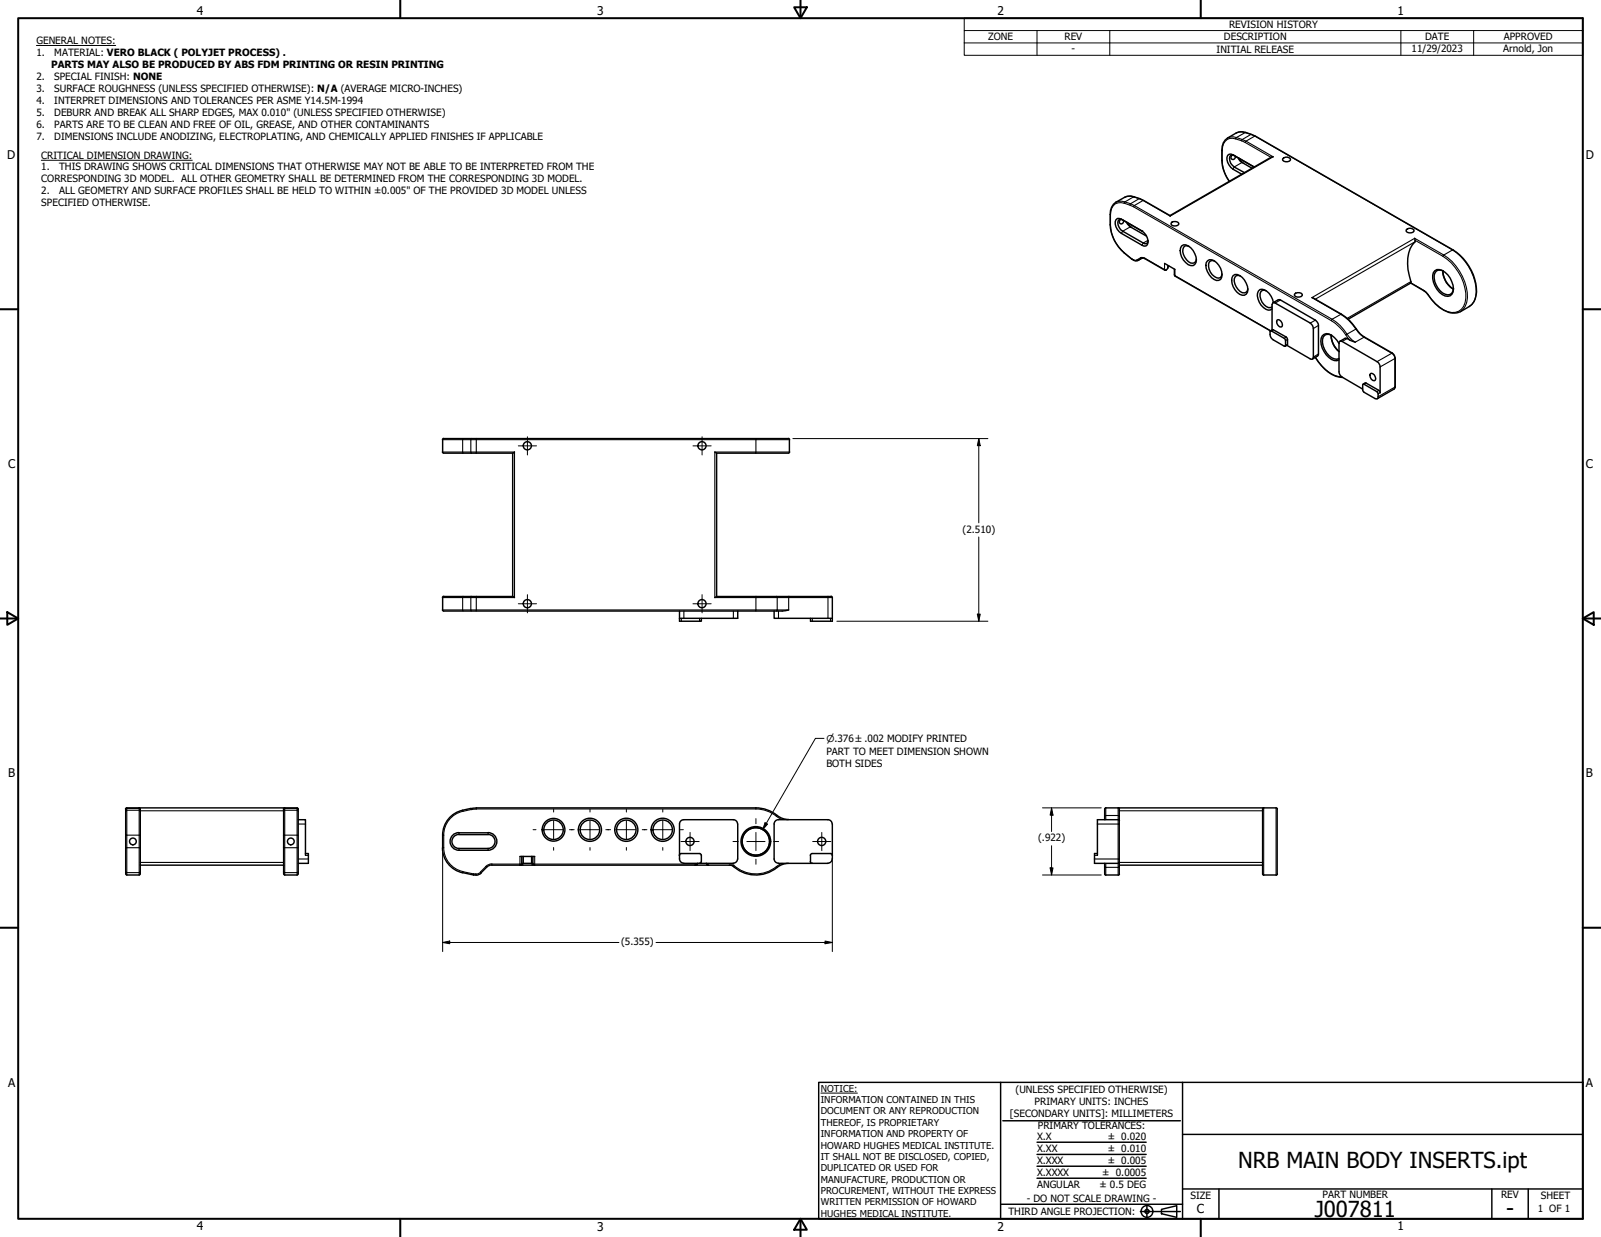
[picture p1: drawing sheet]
<svg xmlns="http://www.w3.org/2000/svg" width="559mm" height="432mm" viewBox="0 0 559 432" stroke-linecap="round" stroke-linejoin="round" font-family="sans-serif">
<!-- layer: Visible Narrow (ANSI) -->
<g fill="none" stroke="#000" stroke-width=".38">
<path d="M426.5 52.5l.1 3.7M426.5 56l.1 .2M426.6 56.2a13 13 0 0 0 2.5 7.1M430.3 54l.5 .3M431.4 48.5l2 .6M431.5 48l3.4 1.3M431.5 48l-1.1-.2-2 .4M431.5 48l-.1 .5a3.3 3.3 0 0 0-4.7 2.8l-.1 1.3M433.4 49.1l1.2 .6M433.5 56.7l-2.7 1.6-.5 .8M434.6 46.3l-1.1-.3-2 .4M434.6 46.3l2.2 .6"/>
<path d="M434.6 49.7l9 5.2M434.6 46.3l-3.1 1.7M434.8 46.2l-.2 .1M434.9 49.3l-.3 .4M434.9 49.3l3.1-1.8 69 39.7M434.9 49.3l9.5 5.4-36 20.7-9.4-5.4M438.1 47.5l-1.5-.6-3 1.8-.2 .4M387.5 78.5l.1 .1M387.5 74.9l.1 .1M387.6 78.6a13.6 13.6 0 0 0 4.8 9.6M387.6 75v3.6M389.4 70.6l2.1-.4 1.1 .3-.2 .4"/>
<path d="M391.4 76.5l.5 .3M392.4 70.9l3.3 1.3 69 39.8M392.4 70.9a3.3 3.3 0 0 0-4.7 2.8l-.1 1.3M394.5 79.2l-2.6 1.5-.5 .8M394.6 71.1l-.2 .5M394.6 71.1l1.3 .7M395.7 68.7l-2.3-.2-.9 .4M395.7 68.7l3.3 1.3M395.7 68.7l-3.1 1.8 2 .6M395.7 68.7h.1M395.9 71.8l-.2 .4M395.9 71.8l69 39.6"/>
<path d="M397.8 69.3l-3.2 1.8M399 70h.2M399 70l-3.1 1.8M392.4 88.2l3.2 2.5M392.4 88.2v.1M395.6 90.7l1.1 .1M395.6 90.7l.1 .2M396.7 90.8l.4 .1M398.1 90l1.4 .1M398.1 90l.4 .2-1.4 .7M398.1 90l-1.4 .8M398.6 90.1l-1.5 .8"/>
<path d="M399.5 90.1l7 4M399.5 90.1l.1 .2M400.7 83.9l-1.7 .9-.4 .8M406.5 94.1l.7 .1M406.5 94.1v.2M406.5 91.9v2.2M407.5 92.6v1.1M410.1 94v2.2l-.2-.3M410.1 96.4v-.2l33.4 19.2M492.4 98.7l4.7 2.7M492.4 98.3l-22.2 12.8M493.9 83.9l9.7 5.6"/>
<path d="M493.9 84.4l-34.9 20.1M503.6 89.5a16.6 16.6 0 0 1 7.8 16.1 4.4 4.4 0 0 1-6.1 3.2 14.3 14.3 0 0 1-6.9-6.1M503.9 89l-.3 .5M503.9 89a18.4 18.4 0 0 1 8.3 14.9 6.1 6.1 0 0 1-2.4 4.9M503.9 89l-10.1-5.8-35.9 20.7 10.1 5.8M507 87.2a17.5 17.5 0 0 1 8 16.6l-.5 1.4-.7 1-1 .8M507 87.2h.2M507 87.2l-3.1 1.8M444.4 115.1l-.7 .4M446.9 104.7l-1.8 1.1M448.9 117.7l-.7 .4M449.4 118.5l-.7 .4"/>
<path d="M459.1 111.8l-1.8 1M460.2 113.6l-1.8 1.1M464.7 112a17.5 17.5 0 0 1 5.7 5.9l.8 .8M464.9 111.4l-.2 .6M464.9 111.4a15.3 15.3 0 0 1 5.3 5.2l-.4 .4M468 109.7a16.9 16.9 0 0 1 5.3 5.2M468 109.7l-3.1 1.7M468.2 109.7h-.2M470.2 116.6l3.1-1.7 .8 1.1 2 1.7-3.1 1.7-1-.7zM470.2 118.2l-1.8 1M473.4 114.8l-.1 .1M476.2 117.7h-.1l9.7 5.6"/>
<path d="M497.1 101.4l1.3 1.3M497.1 101.4v.2M498.4 102.7l-.1 .1M449.4 120.2l-.7 .4M459.2 124.8a13 13 0 0 0 9 6.8M460.2 123.6l-1.8 1.1M476.8 133.7l-.7 .4M481.3 136.3l-.7 .4M481.7 137.1l-.7 .4M485.8 123.3a2.23 2.23 0 0 1 1.1 1.9l-5.2 2.9M485.8 123.3l-5.2 2.9M486 123.3h-.2"/>
<path d="M486.9 135.1l-.4 .7M486.9 135.1l-5.9 3.4M487 125l-.1 10.1M487 135l-.1 .1M154.5 157.8h25.1v50.8h-25.1M154.5 153.5h121M161.6 153.1v5.1M164.5 153.1v5.1M166.2 153.1v5.1M263.8 158.2v-.4h-14.3v50.8h14.3v4.3h11.5v-4.3h-4M263.8 153.1v4.7h11.7M154.5 212.9h9.8"/>
<path d="M161.6 208.2v5.1M164.3 212.9l.2 .4M164.3 212.9h1.9v.4M164.5 208.2l-.2 4.7M166.2 208.2v4.7h97.6v.4M237.8 215.8v1.1M238.7 213.3v2.5M244.2 215.8v1.1M256 213.3v2.5M263.8 208.2v.4h7.5M271 208.2l.3 .4M271.3 208.6v4.3l-.3 .4"/>
<path d="M271.7 213.3v2.5M275.3 208.2v.4h13.7v7.2M283.5 215.8v1.1M289 208.2v.4h1.5M289.9 215.8v1.1M43.9 283.2l.4-.4h4.3l.4 .4M43.9 282.6l.4-.4h4.3l.4 .4M43.9 295.9h5.1M43.9 291.5h5.1M44.3 282v23.4M48.6 282v23.4M49 283h50"/>
<path d="M99 283.2l.4-.4h4.3l.4 .4M99 282.6l.4-.4h4.3l.4 .4M99.4 282v23.4M103.7 282v9.5h-4.7M104.1 295.9h-.4v8.7M104.1 291.5h-.4v4.4h-4.7M104.1 287.7h2.5M104.1 299.8h3.5M106.6 298.6h1M154.5 291.5h.4M154.9 295.9a8.5 8.5 0 0 0 6.7 8.3M154.9 291.5v4.4h-.4"/>
<path d="M160.2 290.7v.6M160.2 296.2v.6M161.5 282.8l.1 .4M161.6 283.2a8.5 8.5 0 0 0-6.7 8.3M164.3 282.2l.2 .4-2.9 .6M166.2 282.4l-1.8 .2M166.2 282v.4h97.6v-.4M170.4 290.7v.6M170.4 296.2v.6M181.5 299v3M186.6 299v2.6h56.7M263.8 282.4a11.3 11.3 0 0 1 7.2 2.6l.3-.3"/>
<path d="M271 284.9l2 1.2M382 298.6h1M385.6 285l.4-.3h4.3l.4 .3M386 282v4.1M390.3 282v5.7h-7.3M390.7 299.8h-.4v5.6M390.7 287.7h-.4v12.1h-8.3M390.7 283h50M441.1 282v23.4M445.4 282v23.4M43.9 304.3l.4 .3h4.3l.4-.3M49 301.1h50"/>
<path d="M99 304.3l.4 .3h4.3M103.7 304.6v.8M104.1 304.3l-.4 .3M161.6 304.3l4.5 .8v.3M161.6 304.3l-.1 .3M167.7 304.5l-1.6 .6M169.9 302.7l-.3-.2-2 1.9 .3 .3M171.7 301.6l-.9 .1-1.2 .7M182.1 301.6h-10.4v.4M186.1 301.6h.5v.4M256 302a11.3 11.3 0 0 0 15 .5M271 302.5l.3 .3"/>
<path d="M273 301.4l-2 1.1M385.6 302.5l.4 .3h4.3l.4-.3M386 301.4v4M390.7 301.1h50"/>
</g>
<!-- layer: Visible (ANSI) -->
<g fill="none" stroke="#000" stroke-width=".51">
<path d="M430.1 54.1l-.3 .4-.1 .9a.79 .79 0 0 0 .8 .3 .79 .79 0 0 0 .6-.6l.1-.6M432.1 55.1l.8 1.2 4.1 2.4M432.4 55.2l.4 .7 1.1 1M437.6 58.2l-7.3-4.2a1.28 1.28 0 0 0-2.1 .9 4.6 4.6 0 0 0 2.1 4.2l3.2 1.7M437.6 58.2l.2 .1M437.6 58.2l-6.8-3.9-1.2-.1a3 3 0 0 0 1.2 4.1l3.5 2M444.4 54.7l-.6 .1-35.4 20.4M447.7 55.4a1.84 1.84 0 0 1 2.7 0v.5a1.84 1.84 0 0 1-2.7 0zM389.5 76.7l.5-.4 1.4 .2 7.2 4.1a4.2 4.2 0 0 1 1.8 4.9l-.4 .4h-.7l-7.9-4.4a4 4 0 0 1-1.9-4.8zM391.2 76.5l-.5 .9 .3 .7a.94 .94 0 0 0 1.2-1.1M393.1 77.5l1.4 1.7 5.7 3.2M393.4 77.7l1.5 1.7"/>
<path d="M408.4 75.2l-9.2-5.2a9.9 9.9 0 0 0-5.9-1.4 7.7 7.7 0 0 0-5.7 4.9 16 16 0 0 0 7.4 17M408.4 75.2v.2M409.1 77.5a1.58 1.58 0 0 1 2.3 .8 1.51 1.51 0 0 1-1.4 .6 1.51 1.51 0 0 1-1.3-1zM429.1 63.3a13.2 13.2 0 0 1-2.6-7.3v-3.5a4.6 4.6 0 0 1 1.9-4.3 6.6 6.6 0 0 1 8.4-1.3l70.4 40.3a17.2 17.2 0 0 1 8 16.1 7.6 7.6 0 0 1-6.1 5.7l-1.3 .3a8.5 8.5 0 0 1-6.8-3.2l-3.2-4-5.4-3.3M398.5 90.2l.8-.1 7.2 4.2 .7-.1 .8-1.4M398.6 90.1l-1.5 .8a1.57 1.57 0 0 1-2.1-.5M398.7 80.7l-6.8-3.9-.7-.3-.5 .1a2.85 2.85 0 0 0 1.2 4.1l7.7 4.4 .6-.1 .5-.9M406.5 91.9l3.6 2.1M409.9 94v1.9l.2 .5 33.3 19.1 1-.4 4.5 2.6 .5 .8v1.7l-.8 .7M412.4 85.9a2.28 2.28 0 0 1 3.2 .6 4.7 4.7 0 0 1 1.4 5.8 2.21 2.21 0 0 1-3.1-.6 4.8 4.8 0 0 1-1.5-5.8zM415 86l-.8-.2a1.57 1.57 0 0 0-1.4 2.1 4.6 4.6 0 0 0 3.6 4l1-.7 .2-.8M421.4 91.1a2.29 2.29 0 0 1 3.2 .6 4.9 4.9 0 0 1 1.4 5.8 2.29 2.29 0 0 1-3.2-.6 6.2 6.2 0 0 1-1.8-5.2z"/>
<path d="M424 91.2l-.8-.3-.6 .2a2.26 2.26 0 0 0-.6 2.9 3.5 3.5 0 0 0 4 2.9l.5-1.3M430.4 96.2a2.29 2.29 0 0 1 3.2 .6 4.7 4.7 0 0 1 1.4 5.9 2.29 2.29 0 0 1-3.2-.7 4.9 4.9 0 0 1-1.4-5.8zM432.9 96.3l-.7-.2a1.54 1.54 0 0 0-1.4 2.1 4.5 4.5 0 0 0 3.5 4l1.1-.7 .1-.7M490.8 80.3a1.84 1.84 0 0 1 2.7 0v.4a1.84 1.84 0 0 1-2.7 0zM492.4 98.8l-21.9 12.6M493.8 83.2l.2 1a10.7 10.7 0 0 0-2.6 9.8l1 4.8M500.8 94.5a2.84 2.84 0 0 1 3.6 .6 7.8 7.8 0 0 1 2.8 6.8 2.22 2.22 0 0 1-3.8 .9 7.5 7.5 0 0 1-3.1-7.7zM503.6 94.7a7.9 7.9 0 0 0 3.5 6.1M503.6 94.6a7.3 7.3 0 0 0 3.7 6.3M503.8 94.6a2.11 2.11 0 0 0-2.5 0 2.11 2.11 0 0 0-.7 2.4 6.6 6.6 0 0 0 4.7 5.9 1.98 1.98 0 0 0 2-2.2M441.9 101.5l-.8-.2a1.59 1.59 0 0 0-1.3 2.1 4.2 4.2 0 0 0 3.6 4l.6-.3M443.4 115.5l5.2 2.9v2.5l-4.2-2.3a2.57 2.57 0 0 1-1-3.1z"/>
<path d="M444 115.1v-8.7l.3-.7 .4-.1 12.6 7.2 .8 .8 .3 1.1v10l-.3 .6h-.8l-8.2-4.8M444.3 105.7l1.9-1.1 .7 .1 12.2 7.1 .8 .8 .3 1v10l-.3 .7-1.8 1M444.4 105.6a5.3 5.3 0 0 0-4-4.6 1.86 1.86 0 0 0-1.6 2.3 5.7 5.7 0 0 0 3.9 5l.7-.1 .6-.4M445.7 111.8l.4-.2a1.85 1.85 0 0 1 1.4 2.4l-.4 .2a1.85 1.85 0 0 1-1.4-2.4zM451.8 102.7a1.57 1.57 0 0 1 2.7 .4 1.57 1.57 0 0 1-2.7-.4zM457.9 103.9l10.3 5.8a25 25 0 0 1 6.5 6.8l1.5 1.2 9.8 5.6 .9 1.2v10.9l-6.2 3.8M464.6 117.2a7.7 7.7 0 0 0 2.8 5.5M464.6 117a7.1 7.1 0 0 0 2.8 5.7M464.8 117a2.16 2.16 0 0 0-2.6 .1 2.16 2.16 0 0 0-.6 2.5 7 7 0 0 0 4.2 5.7l.8 .1 .8-.2M467.4 119.9a6.3 6.3 0 0 0-4.5-3.4 2.24 2.24 0 0 0-1.9 2.6 7.9 7.9 0 0 0 4.7 6.8h.9l.8-.3M467.7 119.1l2.1-1.1 3.2 1.4M459.1 124.8a12.5 12.5 0 0 0 9.5 7"/>
<path d="M459.1 124.7l.1 .1M475.7 134.1l4.9 2.6a1.9 1.9 0 0 1 .1 2.5l-.8-.1-3.8-2.2-.5-.8zM475.7 134.1l1.1-.4 4.5 2.6 .4 .8v-9l-.3-1-.8-.9-12.5-7.1-.7 .3v.4v10a2.23 2.23 0 0 0 1 1.8l7.2 4.2M478.3 130.5l.3-.2a1.6 1.6 0 0 1 1.1 2.6 1.76 1.76 0 0 1-1.4-2.4zM154.4 157.8l.4 .4h24.2M154.5 153.5v4.3M154.8 153l-.4 .4M154.9 153.1h120.2M178.9 158.2v50M179.6 157.8l-.6 .4M249.5 157.8l.6 .4M250.1 158.2h25"/>
<path d="M250.1 158.2v50M275.2 153l.3 .2 .1 4.6-.4 .4M154.4 212.9l.5 .4h118.1l2.3-.4M154.5 208.6v4.3M154.8 208.2l-.4 .4M154.9 208.2h24.1M179 208.2l.6 .4M237.2 213.3v3.6h7.6v-1.1M250.1 208.2l-.6 .4M250.1 208.2h40M257.5 213.3v2.5h-20.3M270.2 213.3v2.5h20.3"/>
<path d="M290.1 208.2l.4 .4M290.5 208.6v8.3h-7.6v-1.1M43.8 282.4l.5-.4h59.4l.4 .4M43.9 282.4v22.7l.4 .3h4.3l.4-.3v-22.7M48.5 282l.5 .4M99 282.4v22.7l.4 .3h4.3l.4-.3v-22.7M99.3 282l-.4 .4M104.1 286.1h2.5v12.5M106.6 297.9h1v3.5h-3.5M154.4 295.9a8.9 8.9 0 0 0 7.1 8.8M160.2 290.6a3.1 3.1 0 0 0-3.1 3.1 3.1 3.1 0 0 0 3.1 3.1h10.2a3.1 3.1 0 0 0 3-3.1 3.1 3.1 0 0 0-3.1-3.1M160.2 291.3a2.44 2.44 0 0 0-2.5 2.4 2.44 2.44 0 0 0 2.5 2.5h10.1a2.44 2.44 0 0 0 2.5-2.5 2.44 2.44 0 0 0-2.5-2.4"/>
<path d="M160.2 290.7h10.2M160.2 291.3h10.2M164.3 282.2a10.9 10.9 0 0 0-8.2 4.2 8.8 8.8 0 0 0-1.6 5.1v4.4M166.2 282.1l-1.8 .2M166.2 282h97.6M181.5 299h5.1M182.1 299v2.4l-.5 .6M182.6 299v2.4h2.9l.4 .6M185.5 299v2.4h.5M186 299v2.4l.5 .6M237.1 298.6l.2-.5 .5-.2 6.6 .1 .4 .6v2.1M237.2 287.7v12.1a1.49 1.49 0 0 0 1.5 1.5"/>
<path d="M238.7 286.1a1.49 1.49 0 0 0-1.5 1.5M238.7 286.1h17.2a1.49 1.49 0 0 1 1.5 1.5M257.4 299.8a1.49 1.49 0 0 1-1.5 1.5M257.5 287.7v12.1M263.8 282a13.1 13.1 0 0 1 8.5 3.3l1.7 .6 1.2 .2M270.2 287.6a1.49 1.49 0 0 1 1.5-1.5h17.3a1.49 1.49 0 0 1 1.4 1.5M270.2 287.7v12.1a1.49 1.49 0 0 0 1.5 1.5M282.8 298.6l.2-.5 .5-.2h6.3l.5 .2 .2 .5M282.9 298.6v2.1M290.5 287.7l-.1 12.1a1.49 1.49 0 0 1-1.4 1.5M383 297.9h-1v3.5h8.3l.4-.4M385.6 282.4v3.7"/>
<path d="M390.3 286.1h-7.3v12.5M390.3 286.1l.4 .4M390.3 282l.4 .4M390.7 282.4v22.7M440.7 282.4v22.7l.4 .4M441.1 282l-.4 .4M445.4 282h-59.4l-.4 .4M445.4 282l.4 .4M445.8 282.4v22.7l-.4 .4M49 302h50M161.5 304.6l3.8 .8M165.3 305.4h.8"/>
<path d="M165.3 305.1v.3M168 304.7l-.7 .5-1.2 .3M171.7 301.9l-1.5 .5-2.3 2.3M171.7 302h14.8M182.1 301.4h.5l-.4 .6M186.5 302h56.1M238.7 301.4h17.3M242.6 302h4.7M243.5 301.4l-.9 .6M243.6 301.4l-.4 .6M244.8 300.7l-.2 .5-.5 .2M246.9 302l-.4-.6 .8 .6"/>
<path d="M247.3 302h8.8M254.5 301.9l1.7 .7M271.7 301.4h17.3M275.2 301.4a7.5 7.5 0 0 0-5 2.1 11.7 11.7 0 0 1-14.7-1.5M282.8 300.7l.2 .5 .5 .2M385.6 301.4v3.7l.4 .4M386 305.4h4.3M390.7 302h50M390.7 305.1l-.4 .4M441.1 305.4h4.3"/>
<circle cx="184.1" cy="155.6" r="1.43"/>
<circle cx="245" cy="155.6" r="1.43"/>
<circle cx="184.1" cy="210.7" r="1.43"/>
<circle cx="245" cy="210.7" r="1.43"/>
<circle cx="46.4" cy="293.7" r="1.17"/>
<circle cx="101.5" cy="293.7" r="1.17"/>
<circle cx="193.2" cy="289.7" r="3.4"/>
<circle cx="193.2" cy="289.7" r="4"/>
<circle cx="205.9" cy="289.7" r="3.4"/>
<circle cx="205.9" cy="289.7" r="4"/>
<circle cx="218.6" cy="289.7" r="3.4"/>
<circle cx="218.6" cy="289.7" r="4"/>
<circle cx="231.3" cy="289.7" r="3.4"/>
<circle cx="231.3" cy="289.7" r="4"/>
<circle cx="240.8" cy="293.7" r="1.43"/>
<circle cx="263.8" cy="293.7" r="5.2"/>
<circle cx="263.8" cy="293.7" r="4.8"/>
<circle cx="286.8" cy="293.7" r="1.43"/>
</g>
<g fill="#000">
<circle cx="181.6" cy="302" r=".25"/>
<circle cx="181.7" cy="302" r=".25"/>
</g>
<!-- layer: Visible Narrow (ANSI) -->
<g fill="#000">
<circle cx="437.6" cy="58.2" r=".19"/>
<circle cx="397.1" cy="90.9" r=".19"/>
<circle cx="398.5" cy="90.2" r=".19"/>
<circle cx="398.6" cy="80.6" r=".19"/>
</g>
<!-- layer: Border (ANSI) -->
<g fill="none" stroke="#000" stroke-width=".7">
<path d="M6.3 6.3h546.1v419.1h-546.1zM139.7 0v6.3M277.2 2.5h4.4l-2.2 3.8zM279.4 0v6.3M419.1 0v6.3M0 107.9h6.3M552.4 107.9h6.4M0 215.9h6.3M2.5 213.7l3.8 2.2-3.8 2.2zM552.4 215.9l3.9-2.2v4.4zM552.4 215.9h6.4M0 323.8h6.3"/>
<path d="M552.4 323.8h6.4M139.7 425.4v6.4M279.4 425.4l2.2 3.9h-4.4zM279.4 425.4v6.4M419.1 425.4v6.4"/>
</g>
<!-- layer: Title (ANSI) -->
<g fill="none" stroke="#000" stroke-width=".51">
<path d="M285.8 377.8h266.6v47.6h-266.6zM349.2 377.8v47.6M412.7 377.8v47.6M350 391.2h62M361.9 398.7h38.1M412.7 396h139.7M361.9 411.3h38.1M361.9 407.1h38.1M361.9 403h38.1M412.7 415h139.7M425.4 415v10.4M520.7 415v10.4"/>
<path d="M533.4 415v10.4M349.2 420.4h63.5M398 422.9h14M400.3 420.6v4.6M405.4 422.1l5.3-1.2v4l-5.3-1.2z"/>
<circle cx="400.3" cy="422.9" r="2.06"/>
<circle cx="400.3" cy="422.9" r=".73"/>
</g>
<path d="M286.5 381.6h12.8" fill="none" stroke="#000" stroke-width=".35"/>
<!-- layer: Symbol (ANSI) -->
<path d="M12.7 15.9h27.7M336.5 10.7v-4.4h215.9v4.4M336.5 15h215.9M361.9 10.7v8.6M387.3 10.7v8.6M488.9 10.7v8.6M514.3 10.7v8.6M552.4 10.7h-215.9v4.3M552.4 10.7v8.6h-215.9v-4.3M14.4 55.9h52.7" fill="none" stroke="#000" stroke-width=".35"/>
<!-- layer: Dimension (ANSI) -->
<g fill="none" stroke="#000" stroke-width=".35">
<path d="M276.7 153.1h68.1M341.6 153.1l.5 2.5h-1zM341.6 153.1v29.4M341.6 187.5v29.4M292.1 216.9h52.7M341.1 214.4h1l-.5 2.5zM287.6 257.7h-3l-18.4 31.9M154.5 297.5v34.7M267 287.2l.9 .5-1.7 1.9zM363.9 282h20.5M367 282l.5 2.5h-1zM367 282v8.3"/>
<path d="M367 295.2v10.2M290.5 300.2v32M363.9 305.4h20.5M366.5 303h1l-.5 2.4zM154.5 329l2.5-.5v.9zM154.5 329h61.5M229 329h61.5M288 328.5l2.5 .5-2.5 .4z"/>
</g>
<g fill="#000">
<path d="M341.6 153.1l.5 2.5h-1z" fill-rule="evenodd"/>
<path d="M341.1 214.4h1l-.5 2.5z" fill-rule="evenodd"/>
<path d="M267 287.2l.9 .5-1.7 1.9z" fill-rule="evenodd"/>
<path d="M367 282l.5 2.5h-1z" fill-rule="evenodd"/>
<path d="M366.5 303h1l-.5 2.4z" fill-rule="evenodd"/>
<path d="M154.5 329l2.5-.5v.9z" fill-rule="evenodd"/>
<path d="M288 328.5l2.5 .5-2.5 .4z" fill-rule="evenodd"/>
</g>
<!-- layer: Center Mark (ANSI) -->
<g fill="none" stroke="#000" stroke-width=".35">
<path d="M180.9 155.6h6.4M184.1 152.5v6.3M241.9 155.6h6.3M245 152.5v6.3M180.9 210.8h6.4M184.1 207.6v6.3M241.9 210.8h6.3M245 207.6v6.3M186.1 289.6h1M190.1 289.6h6.3M193.2 282.4v1.1M193.2 286.4v6.4"/>
<path d="M193.2 295.8v1M198.8 289.6h1.6M202.8 289.6h6.3M205.9 282.4v1.1M205.9 286.4v6.4M205.9 295.8v1M211.5 289.6h1.6M215.5 289.6h6.3M218.6 282.4v1.1M218.6 286.4v6.4M218.6 295.8v1M224.2 289.6h1.6"/>
<path d="M228.2 289.6h6.3M231.3 282.4v1.1M231.3 286.4v6.4M231.3 295.8v1M237.5 289.6h1M237.7 293.8h6.3M240.9 290.6v6.3M255.8 293.8h1.9M260.7 293.8h6.3M263.8 285.8v1.7M263.8 290.6v6.3M263.8 299.9v1.8"/>
<path d="M270 293.8h1.8M283.7 293.8h6.3M286.8 290.6v6.3"/>
</g>
<g font-size="7.7">
<text x="432.2" y="407.6">NRB MAIN BODY INSERTS.ipt</text>
<text x="458.9" y="424.8">J007811</text>
<text x="525.7" y="424.4">-</text>
</g>
<text font-size="4.3" x="417.8" y="423.5">C</text>
<g font-size="4.2">
<text x="68.7" y="5.3">4</text>
<text x="208.4" y="5.3">3</text>
<text x="348.1" y="5.3">2</text>
<text x="487.8" y="5.3">1</text>
<text x="2.5" y="55.5">D</text>
<text x="553.5" y="55.5">D</text>
<text x="2.8" y="163.4">C</text>
<text x="553.5" y="163.4">C</text>
<text x="2.9" y="271.4">B</text>
<text x="553.5" y="271.4">B</text>
<text x="2.8" y="379.3">A</text>
<text x="553.5" y="379.3">A</text>
<text x="68.7" y="429.5">4</text>
<text x="208.4" y="429.6">3</text>
<text x="348.1" y="429.6">2</text>
<text x="487.8" y="429.5">1</text>
</g>
<g font-size="3.5">
<text x="429" y="9.8">REVISION HISTORY</text>
<text x="12.7" y="15.3">GENERAL NOTES:</text>
<text x="344.9" y="14.1">ZONE</text>
<text x="371.5" y="14.1">REV</text>
<text x="427.2" y="14.1">DESCRIPTION</text>
<text x="497.4" y="14.1">DATE</text>
<text x="524.9" y="14.1">APPROVED</text>
<text x="12.7" y="19.5">1.</text>
<text x="17.8" y="23.7">PARTS MAY ALSO BE PRODUCED BY ABS FDM PRINTING OR RESIN PRINTING</text>
<text x="18.9" y="19.5">MATERIAL: VERO BLACK ( POLYJET PROCESS) .</text>
<text x="374" y="18.3">-</text>
<text x="424.6" y="18.4">INITIAL RELEASE</text>
<text x="492.7" y="18.2">11/29/2023</text>
<text x="524.7" y="18.2">Arnold, Jon</text>
<text x="12.7" y="27.8">2.</text>
<text x="18.9" y="27.8">SPECIAL FINISH: NONE</text>
<text x="12.7" y="32">3.</text>
<text x="18.9" y="32">SURFACE ROUGHNESS (UNLESS SPECIFIED OTHERWISE): N/A (AVERAGE MICRO-INCHES)</text>
<text x="12.7" y="36.2">4.</text>
<text x="12.7" y="40.4">5.</text>
<text x="18.9" y="36.2">INTERPRET DIMENSIONS AND TOLERANCES PER ASME Y14.5M-1994</text>
<text x="18.9" y="40.4">DEBURR AND BREAK ALL SHARP EDGES, MAX 0.010&quot; (UNLESS SPECIFIED OTHERWISE)</text>
<text x="12.7" y="44.6">6.</text>
<text x="18.9" y="44.6">PARTS ARE TO BE CLEAN AND FREE OF OIL, GREASE, AND OTHER CONTAMINANTS</text>
<text x="12.7" y="48.8">7.</text>
<text x="18.9" y="48.8">DIMENSIONS INCLUDE ANODIZING, ELECTROPLATING, AND CHEMICALLY APPLIED FINISHES IF APPLICABLE</text>
<text x="14.4" y="55.4">CRITICAL DIMENSION DRAWING:</text>
<text x="14.4" y="59.5">1.</text>
<text x="20.6" y="59.5">THIS DRAWING SHOWS CRITICAL DIMENSIONS THAT OTHERWISE MAY NOT BE ABLE TO BE INTERPRETED FROM THE</text>
<text x="14.4" y="63.7">CORRESPONDING 3D MODEL. ALL OTHER GEOMETRY SHALL BE DETERMINED FROM THE CORRESPONDING 3D MODEL.</text>
<text x="14.4" y="67.9">2.</text>
<text x="20.6" y="67.9">ALL GEOMETRY AND SURFACE PROFILES SHALL BE HELD TO WITHIN ±0.005&quot; OF THE PROVIDED 3D MODEL UNLESS</text>
<text x="14.4" y="72.1">SPECIFIED OTHERWISE.</text>
<text x="336" y="185.9">(2.510)</text>
<text x="288.4" y="263.5">PART TO MEET DIMENSION SHOWN</text>
<text x="288.4" y="267.7">BOTH SIDES</text>
<text x="362.3" y="293.7">(.922)</text>
<text x="216.8" y="329.9">(5.355)</text>
<text x="354.5" y="381.6">(UNLESS SPECIFIED OTHERWISE)</text>
<text x="352.5" y="390">[SECONDARY UNITS]: MILLIMETERS</text>
<text x="361.1" y="385.8">PRIMARY UNITS: INCHES</text>
<text x="362.3" y="394.1">PRIMARY TOLERANCES:</text>
<text x="361.9" y="397.9">X.X</text>
<text x="386.7" y="398">± 0.020</text>
<text x="361.9" y="402.1">X.XX</text>
<text x="361.9" y="406.3">X.XXX</text>
<text x="386.7" y="402.1">± 0.010</text>
<text x="386.7" y="406.3">± 0.005</text>
<text x="361.9" y="410.5">X.XXXX</text>
<text x="384.7" y="410.5">± 0.0005</text>
<text x="358.4" y="419.7">- DO NOT SCALE DRAWING -</text>
<text x="361.9" y="414.6">ANGULAR</text>
<text x="383.8" y="414.7">± 0.5 DEG</text>
<text x="415.5" y="418.4">SIZE</text>
<text x="461.6" y="418.3">PART NUMBER</text>
<text x="523.9" y="418.3">REV</text>
<text x="537.8" y="418.4">SHEET</text>
<text x="352" y="424.2">THIRD ANGLE PROJECTION:</text>
<text x="536.7" y="423.2">1 OF 1</text>
</g>
<g font-size="3.3">
<text x="288.4" y="259">⌀.376 ±.002 MODIFY PRINTED</text>
<text x="286.5" y="381.1">NOTICE:</text>
<text x="286.5" y="385">INFORMATION CONTAINED IN THIS</text>
<text x="286.5" y="389">DOCUMENT OR ANY REPRODUCTION</text>
<text x="286.5" y="392.9">THEREOF, IS PROPRIETARY</text>
<text x="286.5" y="396.9">INFORMATION AND PROPERTY OF</text>
<text x="286.5" y="400.9">HOWARD HUGHES MEDICAL INSTITUTE.</text>
<text x="286.5" y="404.9">IT SHALL NOT BE DISCLOSED, COPIED,</text>
<text x="286.5" y="408.9">DUPLICATED OR USED FOR</text>
<text x="286.5" y="412.8">MANUFACTURE, PRODUCTION OR</text>
<text x="286.5" y="416.8">PROCUREMENT, WITHOUT THE EXPRESS</text>
<text x="286.5" y="420.8">WRITTEN PERMISSION OF HOWARD</text>
<text x="286.5" y="424.8">HUGHES MEDICAL INSTITUTE.</text>
</g>
</svg>
